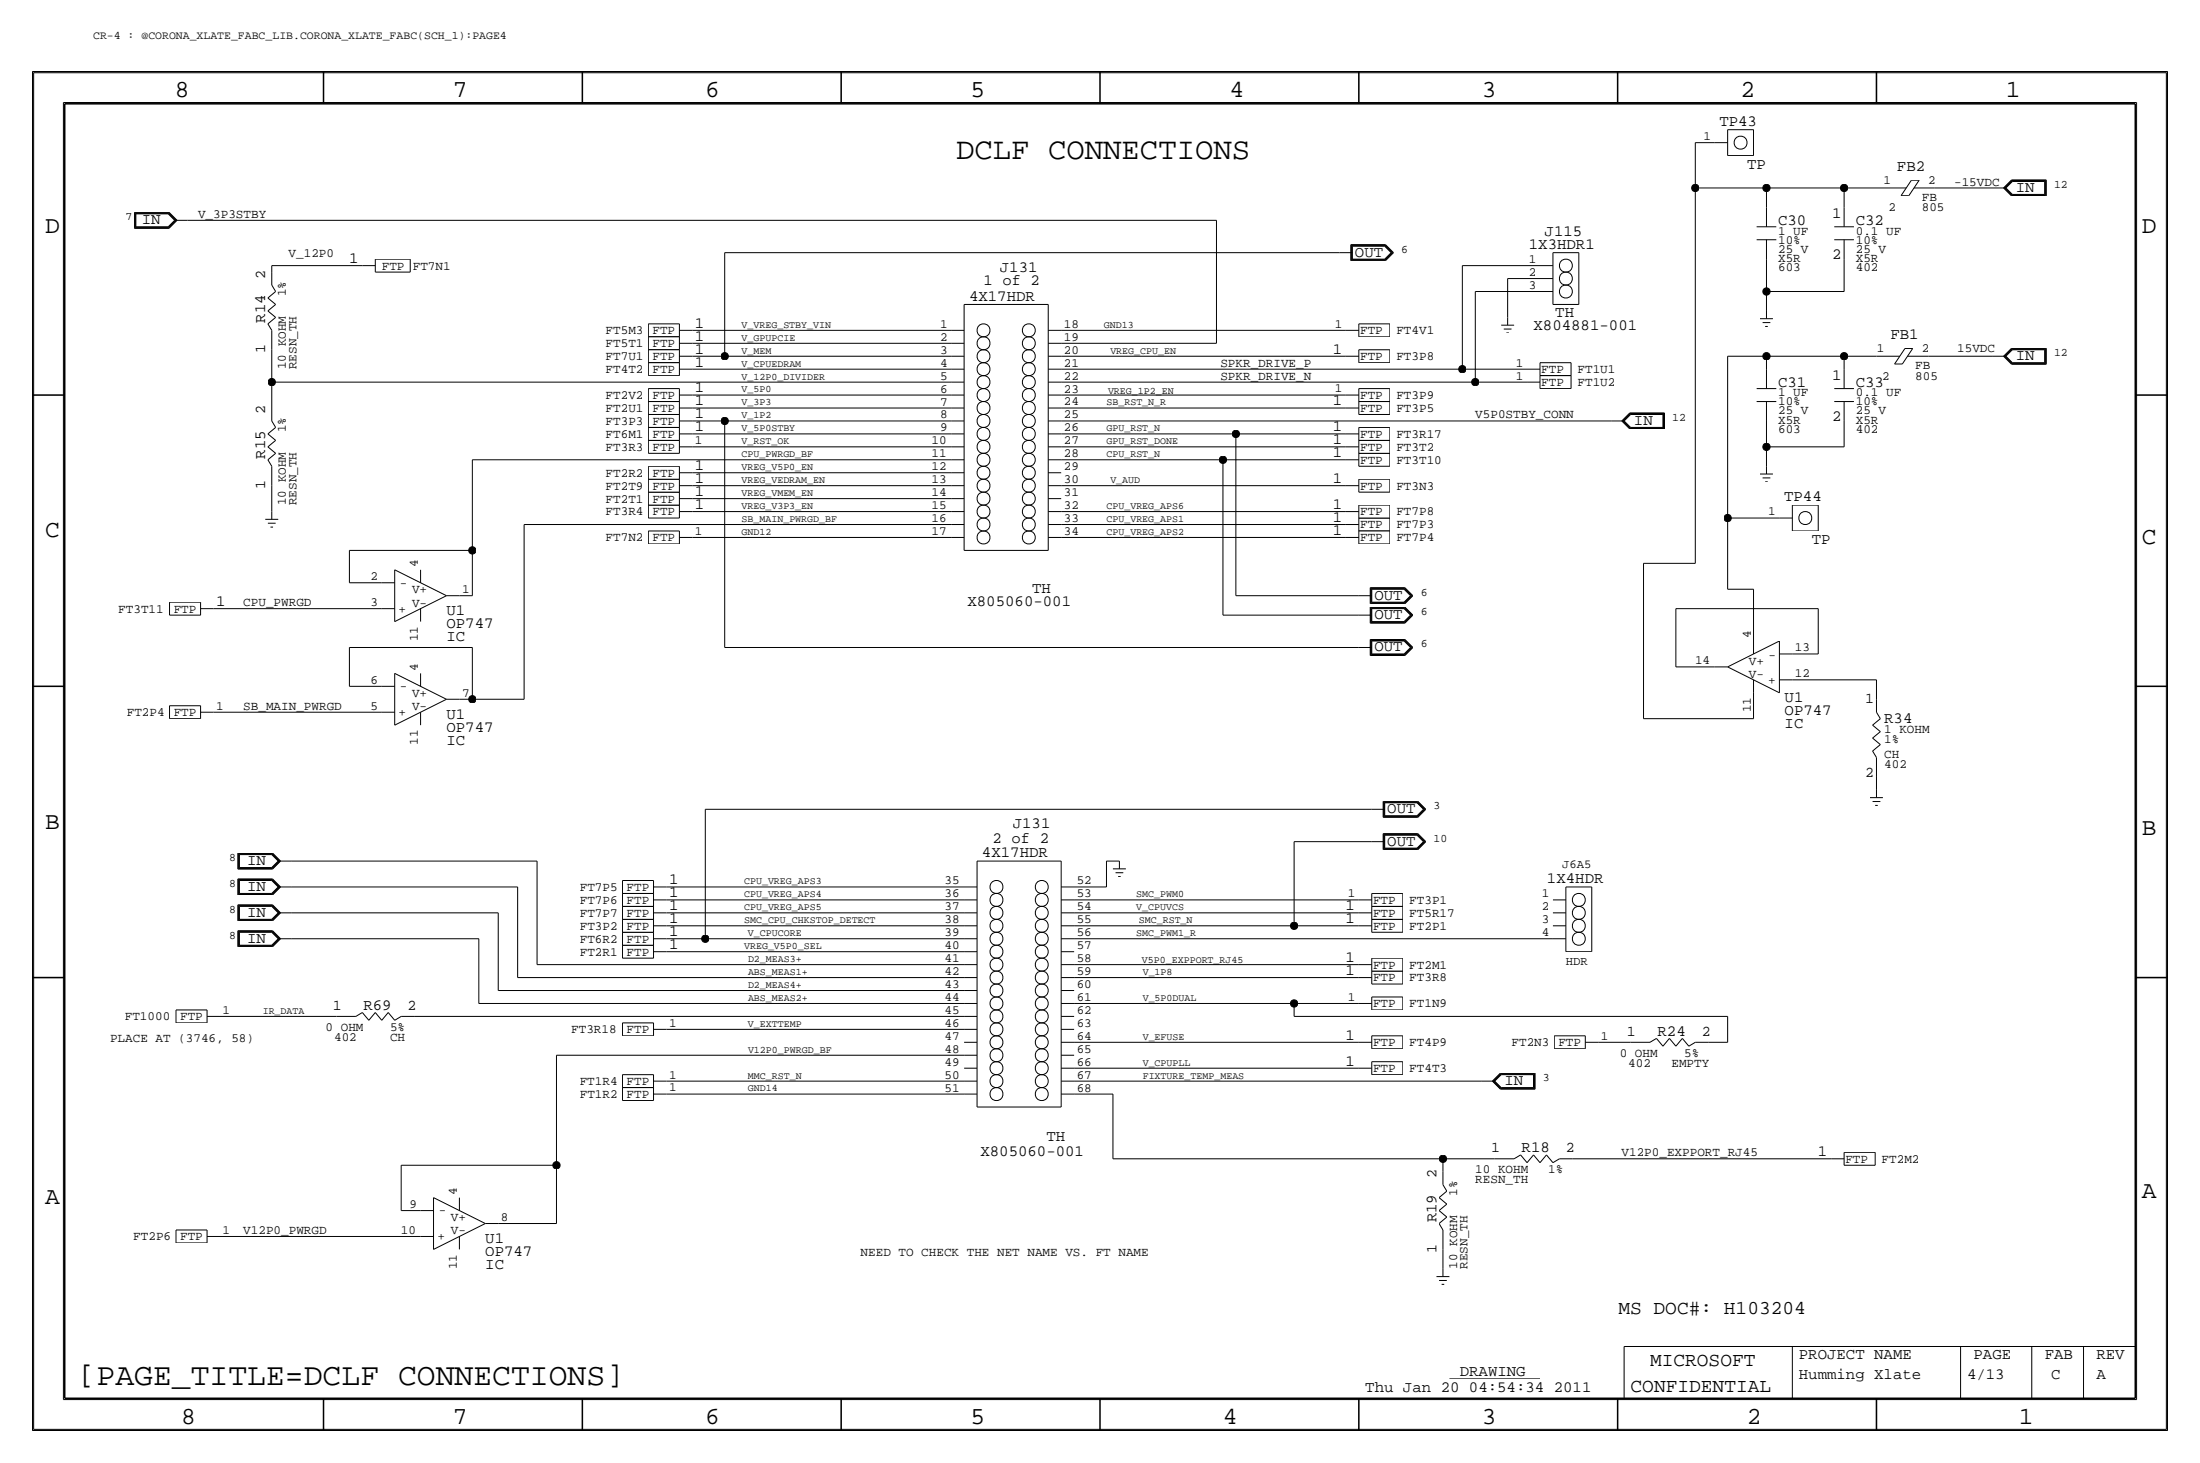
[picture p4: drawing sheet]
<svg xmlns="http://www.w3.org/2000/svg" width="432mm" height="287mm" viewBox="0 0 432 287" stroke-linecap="round" stroke-linejoin="round" font-family="sans-serif">
<g fill="none" stroke="#000" stroke-width=".2">
<path d="M6.6 14.3h418.6zM6.6 14.3v266.2zM425.2 14.3v266.2zM12.4 20.1v254.5zM12.4 20.1h407zM332.7 28h3.9zM332.7 28v8.9zM332.7 36.9h14zM332.7 36.9v73.6zM336.5 28h2.6zM339.1 30.5h5.1zM339.1 25.5h5.1z"/>
<path d="M339.1 25.5v5zM344.2 25.5v5zM346.7 36.9h15.2zM346.7 36.9v3.8zM361.9 36.9h7.7zM361.9 36.9v3.8zM369.6 36.9h4.5zM373.1 38.4h1.5zM375.2 35.4h1.5zM375.2 35.4l-2.1 3zM375.7 36.9h4zM376.7 35.4l-2.1 3z"/>
<path d="M379.7 36.9h11.5zM391.2 36.9h2.5zM393.2 36.9l1.6-1.6zM393.2 36.9l1.6 1.6zM393.4 36.9l1.5-1.5zM393.4 36.9l1.5 1.5zM393.5 36.9l1.4 1.4zM393.5 36.9l1.4-1.4zM393.7 36.9l1.3 1.3zM394.8 38.5h6.8zM394.8 35.3h6.8zM394.9 38.4h6.6z"/>
<path d="M394.9 35.4h6.6zM394.9 35.5h6.5zM394.9 38.3h6.5zM395 38.2h6.3zM395 35.6l-1.3 1.3zM395 35.6h6.3zM401.3 35.6v2.6zM401.4 35.5v2.8zM401.5 35.4v3zM401.6 35.3v3.2zM419.4 20.1v254.5zM26.4 41.7h6.8z"/>
<path d="M26.4 41.7v3.1zM26.4 44.8h6.8zM26.5 41.8v2.9zM26.5 44.7h6.6zM26.5 41.8h6.6zM26.6 41.9v2.7zM26.6 44.6h6.5zM26.6 41.9h6.5zM26.7 42v2.5zM26.7 44.5h6.3zM26.7 42h6.3zM33 44.5l1.3-1.3z"/>
<path d="M33 42l1.3 1.2zM33.1 44.6l1.3-1.4zM33.1 41.9l1.3 1.3zM33.1 41.8l1.5 1.4zM33.1 44.7l1.5-1.5zM33.2 44.8l1.5-1.6zM33.2 41.7l1.5 1.5zM34.3 43.2h2.5zM36.8 43.2h202zM52.6 58.5l1.5-1.3zM52.6 58.5l1.5 1.2zM53.3 55.9l.8 1.3z"/>
<path d="M53.3 53.4v2.5zM53.3 52.1v1.3zM53.3 52.1h17.8zM71.1 52.1h2.6zM73.7 53.4h6.8zM73.7 50.9v2.5zM73.7 50.9h6.8zM80.5 50.9v2.5zM142.2 49.6h120.7zM142.2 49.6v20.3zM189.2 59.7h16.5zM189.2 59.7v48.3z"/>
<path d="M205.7 59.7v48.3zM238.8 43.2v24.2zM262.9 49.6h2.5zM265.1 51.2h6.8zM265.1 48v3.2zM265.1 48h6.8zM265.2 48.1v3zM265.2 51.1h6.7zM265.2 48.1h6.7zM265.3 48.2v2.8zM265.3 51h6.5zM265.3 48.2h6.5z"/>
<path d="M265.4 48.3v2.6zM265.4 50.9h6.4zM265.4 48.3h6.4zM271.8 48.3l1.3 1.3zM271.8 51l1.4-1.4zM271.8 48.2l1.4 1.4zM271.9 48.1l1.5 1.5zM271.9 51.1l1.5-1.5zM271.9 51.2l1.6-1.6zM271.9 48l1.6 1.6zM273.1 49.6l-1.3 1.3zM287 52.1h15.3z"/>
<path d="M287 52.1v20.3zM289.6 57.2v17.8zM289.6 57.2h12.7zM295.9 54.7h6.4zM295.9 54.7v7.6zM302.3 57.2h2.5zM302.3 54.7h2.5zM302.3 52.1h2.5zM304.8 49.6v10.1zM304.8 59.7h5.1zM304.8 49.6h5.1zM309.9 49.6v10.1z"/>
<path d="M344.8 44.5h3.8zM344.8 47h3.8zM346.7 57.2v3.8zM346.7 50.9v6.3zM346.7 57.2h15.2zM346.7 47v3.9zM346.7 40.7v3.8zM360 44.5h3.9zM360 47h3.9zM361.9 50.9v6.3zM362 47v3.9zM362 40.7v3.8z"/>
<path d="M52.6 61l1.5-1.3zM52.6 61l1.5 1.3zM52.6 63.6l1.5-1.3zM52.6 63.6l.7 1.2zM53.3 64.8v3.8zM53.3 68.6v6.4zM53.3 75v5.1zM53.3 75h133.4zM127.3 78.8v2.5zM127.3 78.8h6.1zM127.3 76.3v2.5zM127.3 76.3h6.1z"/>
<path d="M127.3 73.7h6.1zM127.3 71.2v2.5zM127.3 71.2h6.1zM127.3 68.6v2.6zM127.3 68.6h6.1zM127.3 66.1v2.5zM127.3 66.1h6.1zM127.3 63.6v2.5zM127.3 63.6h6.1zM133.4 77.5h2.5zM133.4 72.4h2.5zM133.4 69.9h2.5z"/>
<path d="M133.4 67.4h2.5zM133.4 64.8h2.5zM133.4 78.8v2.5zM133.4 76.3v2.5zM133.4 71.2v2.5zM133.4 68.6v2.6zM133.4 66.1v2.5zM133.4 63.6v2.5zM135.9 77.5h50.8zM135.9 64.8h50.8zM135.9 69.9h6.3zM135.9 72.4h50.8z"/>
<path d="M135.9 67.4h50.8zM142.2 69.9h44.5zM186.7 64.8h2.5zM186.7 77.5h2.5zM186.7 75h2.5zM186.7 72.4h2.5zM186.7 69.9h2.5zM186.7 67.4h2.5zM205.7 77.5h2.6zM205.7 75h2.6zM205.7 72.4h2.6zM205.7 69.9h2.6z"/>
<path d="M205.7 67.4h2.6zM205.7 64.8h2.6zM208.3 72.4h78.7zM208.3 75h81.3zM208.3 67.4h30.5zM208.3 64.8h55.9zM208.3 69.9h55.9zM208.3 77.5h55.9zM264.2 77.5h2.5zM264.2 64.8h2.5zM264.2 69.9h2.5zM266.7 78.8h6.1z"/>
<path d="M266.7 76.3h6.1zM266.7 66.1h6.1zM266.7 63.6h6.1zM266.7 71.2h6.1zM266.7 68.6h6.1zM266.7 78.8v2.5zM266.7 76.3v2.5zM266.7 63.6v2.5zM266.7 68.6v2.6zM272.8 78.8v2.5zM272.8 76.3v2.5zM272.8 63.6v2.5z"/>
<path d="M272.8 68.6v2.6zM287 72.4h12.7zM289.6 75h10.1zM294.6 63.8h2.6zM295.1 64.6h1.6zM295.7 65.3h.5zM295.9 62.3v1.5zM299.7 75h2.6zM299.7 72.4h2.6zM302.3 76.3h6.1zM302.3 73.7h6.1zM302.3 71.2h6.1z"/>
<path d="M302.3 73.7v2.6zM302.3 71.2v2.5zM308.4 73.7v2.6zM308.4 71.2v2.5zM339.1 69.9v31.8zM339.1 69.9h7.6zM344.8 76.3h3.8zM344.8 78.8h3.8zM345.4 62.5h2.6zM345.9 63.3h1.6zM346.5 64.1h.5zM346.7 69.9h15.2z"/>
<path d="M346.7 69.9v2.5zM346.7 78.8v3.8zM346.7 72.4v3.9zM346.7 61v1.5zM360 76.3h3.9zM360 78.8h3.9zM361.9 69.9h6.4zM361.9 69.9v2.5zM362 78.8v3.8zM362 72.4v3.9zM368.3 69.9h4.6zM371.9 71.4h1.5z"/>
<path d="M373.9 68.4h1.5zM373.9 68.4l-2 3zM374.4 69.9h4.1zM375.4 68.4l-2 3zM378.5 69.9h12.7zM391.2 69.9h2.5zM393.2 69.9l1.6-1.6zM393.2 69.9l1.6 1.6zM393.4 69.9l1.5-1.5zM393.4 69.9l1.5 1.5zM393.5 69.9l1.4 1.4zM393.5 69.9l1.4-1.4z"/>
<path d="M393.7 69.9l1.3-1.3zM393.7 69.9l1.3 1.3zM394.8 71.5h6.8zM394.8 68.3h6.8zM394.9 71.4h6.6zM394.9 68.4h6.6zM394.9 68.5h6.5zM394.9 71.3h6.5zM395 71.2h6.3zM395 68.6h6.3zM401.3 68.6v2.6zM401.4 68.5v2.8z"/>
<path d="M401.5 68.4v3zM401.6 68.3v3.2zM52.6 85.1l1.5-1.2zM52.6 85.1l1.5 1.3zM52.6 87.7l1.5-1.3zM52.6 87.7l1.5 1.3zM52.6 90.2l1.5-1.2zM52.6 90.2l.7 1.3zM53.3 82.6l.8 1.3zM53.3 80.1v2.5zM53.3 91.5v3.8zM53.3 95.3v5.1z"/>
<path d="M92.7 90.2h94zM92.7 90.2v17.8zM127.3 89h6.1zM127.3 86.4v2.6zM127.3 86.4h6.1zM127.3 99.1v2.6zM127.3 99.1h6.1zM127.3 96.6v2.5zM127.3 96.6h6.1zM127.3 94v2.6zM127.3 94h6.1zM127.3 91.5v2.5z"/>
<path d="M127.3 91.5h6.1zM127.3 83.9v2.5zM127.3 83.9h6.1zM127.3 81.3v2.6zM127.3 81.3h6.1zM133.4 87.7h2.5zM133.4 97.8h2.5zM133.4 95.3h2.5zM133.4 92.8h2.5zM133.4 85.1h2.5zM133.4 82.6h2.5zM133.4 80.1h2.5z"/>
<path d="M133.4 86.4v2.6zM133.4 99.1v2.6zM133.4 96.6v2.5zM133.4 94v2.6zM133.4 91.5v2.5zM133.4 83.9v2.5zM133.4 81.3v2.6zM135.9 97.8h50.8zM135.9 92.8h50.8zM135.9 87.7h50.8zM135.9 82.6h6.3zM135.9 95.3h50.8z"/>
<path d="M135.9 80.1h50.8zM135.9 85.1h50.8zM142.2 82.6h44.5zM142.2 82.6v44.5zM186.7 80.1h2.5zM186.7 82.6h2.5zM186.7 97.8h2.5zM186.7 95.3h2.5zM186.7 92.8h2.5zM186.7 90.2h2.5zM186.7 87.7h2.5zM186.7 85.1h2.5z"/>
<path d="M205.7 92.8h2.6zM205.7 97.8h2.6zM205.7 95.3h2.6zM205.7 87.7h2.6zM205.7 90.2h2.6zM205.7 85.1h2.6zM205.7 82.6h2.6zM205.7 80.1h2.6zM208.3 85.1h34.3zM208.3 95.3h55.9zM208.3 80.1h55.9zM208.3 82.6h107.9z"/>
<path d="M208.3 87.7h55.9zM208.3 90.2h31.7zM240 90.2h24.2zM240 90.2v30.5zM242.6 85.1v31.8zM242.6 85.1h21.6zM264.2 80.1h2.5zM264.2 95.3h2.5zM264.2 87.7h2.5zM264.2 90.2h2.5zM264.2 85.1h2.5zM266.7 81.3h6.1z"/>
<path d="M266.7 99.1h6.1zM266.7 96.6h6.1zM266.7 94h6.1zM266.7 89h6.1zM266.7 86.4h6.1zM266.7 91.5h6.1zM266.7 83.9h6.1zM266.7 99.1v2.6zM266.7 94v2.6zM266.7 86.4v2.6zM266.7 89v2.5zM266.7 83.9v2.5z"/>
<path d="M272.8 99.1v2.6zM272.8 94v2.6zM272.8 86.4v2.6zM272.8 89v2.5zM272.8 83.9v2.5zM316.2 82.6h2.6zM318.3 82.6l1.6-1.6zM318.3 82.6l1.6 1.6zM318.5 82.6l1.4-1.5zM318.5 82.6l1.4 1.5zM318.6 82.6l1.4 1.4zM318.6 82.6l1.4-1.4z"/>
<path d="M318.8 82.6l1.2-1.3zM318.8 82.6l1.2 1.3zM319.9 84.2h6.8zM319.9 81h6.8zM319.9 84.1h6.7zM319.9 81.1h6.7zM320 81.2h6.5zM320 84h6.5zM320 83.9h6.4zM320 81.3h6.4zM326.4 81.3v2.6zM326.5 81.2v2.8z"/>
<path d="M326.6 81.1v3zM326.7 81v3.2zM345.4 93h2.6zM345.9 93.8h1.6zM346.5 94.5h.5zM346.7 87.7v3.8zM346.7 87.7h15.2zM346.7 82.6v5.1zM346.7 91.5v1.5zM351.8 99.1h5.1zM351.8 99.1v5.1zM356.9 99.1v5.1z"/>
<path d="M361.9 82.6v5.1zM33.3 118.2v2.5zM33.3 118.2h6.1zM39.4 119.4h2.5zM39.4 118.2v2.5zM41.9 119.4h33zM52.1 101.9h2.5zM52.6 102.7h1.5zM53.1 103.4h.5zM53.3 100.4v1.5zM68.6 108h24.1zM68.6 108v6.4z"/>
<path d="M68.6 114.4h6.3zM74.9 114.4h2.6zM74.9 119.4h2.6zM77.5 111.8v10.2zM77.5 111.8l10.1 5.1zM82.5 111.8v2.6zM82.5 119.4v2.6zM87.6 116.9h2.6zM90.2 116.9h2.5zM92.7 108v8.9zM102.9 102.9v34.3zM102.9 102.9h83.8z"/>
<path d="M127.3 106.7h6.1zM127.3 104.2v2.5zM127.3 104.2h6.1zM127.3 101.7h6.1zM133.4 105.5h2.5zM133.4 100.4h2.5zM133.4 104.2v2.5zM135.9 105.5h50.8zM135.9 100.4h50.8zM186.7 105.5h2.5zM186.7 100.4h2.5zM186.7 102.9h2.5z"/>
<path d="M189.2 108h16.5zM205.7 105.5h2.6zM205.7 102.9h2.6zM205.7 100.4h2.6zM208.3 105.5h55.9zM208.3 102.9h55.9zM208.3 100.4h55.9zM242.6 116.9h24.1zM264.2 105.5h2.5zM264.2 102.9h2.5zM264.2 100.4h2.5zM266.7 106.7h6.1z"/>
<path d="M266.7 104.2h6.1zM266.7 101.7h6.1zM266.7 104.2v2.5zM266.7 101.7v2.5zM266.7 116.9h2.5zM268.9 118.5h6.8zM268.9 115.3v3.2zM268.9 119.1v3.2zM268.9 115.3h6.8zM268.9 119.1h6.8zM269 115.4v3zM269 118.4h6.7z"/>
<path d="M269 119.2v3zM269 115.4h6.7zM269 119.2h6.7zM269.1 115.5v2.8zM269.1 118.3h6.5zM269.1 119.3v2.8zM269.1 115.5h6.5zM269.1 119.3h6.5zM269.2 115.6v2.6zM269.2 118.2h6.4zM269.2 119.4v2.6zM269.2 115.6h6.4z"/>
<path d="M269.2 119.4h6.4zM272.8 104.2v2.5zM272.8 101.7v2.5zM275.6 115.6l1.3 1.3zM275.6 119.4l1.3 1.3zM275.6 118.3l1.4-1.4zM275.6 115.5l1.4 1.4zM275.6 119.3l1.4 1.4zM275.7 115.4l1.5 1.5zM275.7 119.2l1.5 1.5zM275.7 118.4l1.5-1.5zM275.7 118.5l1.6-1.6z"/>
<path d="M275.7 115.3l1.6 1.6zM275.7 119.1l1.6 1.6zM276.9 116.9l-1.3 1.3zM322.6 110.5h10.1zM322.6 110.5v30.5zM328.9 119.4h28zM328.9 119.4v11.5zM339.1 115.6h5.1zM339.1 101.7h10.1zM339.1 101.7v13.9zM344.2 115.6v10.2zM349.2 101.7h2.6z"/>
<path d="M351.8 104.2h5.1zM356.9 119.4v8.9zM33.3 138.5v2.5zM33.3 138.5h6.1zM33.3 120.7h6.1zM39.4 139.8h2.5zM39.4 138.5v2.5zM41.9 139.8h33zM68.6 134.7h6.3zM68.6 127.1v7.6zM68.6 127.1h24.1zM74.9 134.7h2.6z"/>
<path d="M74.9 139.8h2.6zM77.5 132.1v10.2zM77.5 122l10.1-5.1zM77.5 132.1l10.1 5.1zM82.5 132.1v2.6zM82.5 139.8v2.5zM87.6 137.2h2.6zM90.2 137.2h2.5zM92.7 127.1v10.1zM92.7 137.2h10.2zM142.2 127.1h124.5zM240 120.7h26.7z"/>
<path d="M266.7 120.7h2.5zM266.7 127.1h2.5zM268.9 122.3h6.8zM268.9 128.6h6.8zM268.9 125.5v3.1zM268.9 125.5h6.8zM269 122.2h6.7zM269 125.6v2.9zM269 128.5h6.7zM269 125.6h6.7zM269.1 122.1h6.5zM269.1 125.7v2.7z"/>
<path d="M269.1 128.4h6.5zM269.1 125.7h6.5zM269.2 122h6.4zM269.2 125.8v2.5zM269.2 128.3h6.4zM269.2 125.8h6.4zM275.6 125.8l1.3 1.3zM275.6 122.1l1.4-1.4zM275.6 128.4l1.4-1.3zM275.6 125.7l1.4 1.4zM275.7 125.6l1.5 1.5zM275.7 122.2l1.5-1.5z"/>
<path d="M275.7 128.5l1.5-1.4zM275.7 122.3l1.6-1.6zM275.7 128.6l1.6-1.5zM275.7 125.5l1.6 1.6zM276.9 120.7l-1.3 1.3zM276.9 127.1l-1.3 1.2zM328.9 130.9h7.6zM336.5 130.9h2.6zM339.1 130.9l10.1 5zM339.1 130.9l10.1-5.1zM344.2 135.9v5.1zM344.2 133.4v2.5z"/>
<path d="M344.2 125.8v2.5zM349.2 125.8v10.1zM349.3 133.4h2.5zM349.3 128.3h2.5zM351.8 128.3h5.1zM351.8 133.4h16.5zM368.3 139.8l.8 1.2zM368.3 137.2v2.6zM368.3 133.4v3.8zM33.3 141h6.1zM77.5 142.3l10.1-5.1zM138.4 158.8v25.4z"/>
<path d="M138.4 158.8h130.8zM269.2 158.8h2.6zM271.5 157.2v3.2zM271.5 157.2h6.8zM271.6 157.3v3zM271.6 157.3h6.6zM271.7 157.4v2.8zM271.7 157.4h6.5zM271.8 157.5v2.6zM271.8 157.5h6.3zM278.1 157.5l1.3 1.3zM278.2 157.4l1.4 1.4z"/>
<path d="M278.2 157.3l1.5 1.5zM278.3 157.2l1.6 1.6zM322.6 141h21.6zM367 156.5h2.6zM367.5 147.4l.8 1.2zM367.5 147.4l1.6-1.3zM367.5 144.8l1.6 1.3zM367.5 144.8l1.6-1.2zM367.5 142.3l1.6 1.3zM367.5 142.3l1.6-1.3zM367.5 157.3h1.6zM368 158h.6z"/>
<path d="M368.3 148.6v3.9zM368.3 152.5v2.5zM368.3 155v1.5zM46.7 177.5v3.2zM46.7 177.5h6.8zM46.7 172.5v3.1zM46.7 175.6h6.8zM46.7 172.5h6.8zM46.7 167.4v3.1zM46.7 170.5h6.8zM46.7 167.4h6.8zM46.8 177.6v3z"/>
<path d="M46.8 172.6v2.9zM46.8 175.5h6.6zM46.8 167.5v2.9zM46.8 170.4h6.6zM46.8 177.6h6.6zM46.8 172.6h6.6zM46.8 167.5h6.6zM46.9 177.7v2.8zM46.9 172.7v2.7zM46.9 175.4h6.5zM46.9 167.6v2.7zM46.9 170.3h6.5z"/>
<path d="M46.9 177.7h6.5zM46.9 172.7h6.5zM46.9 167.6h6.5zM47 177.9v2.5zM47 172.8v2.5zM47 175.3h6.3zM47 167.7v2.5zM47 170.2h6.3zM47 177.9h6.3zM47 172.8h6.3zM47 167.7h6.3zM53.3 175.3l1.3-1.3z"/>
<path d="M53.3 170.2l1.3-1.2zM53.3 177.9l1.3 1.2zM53.3 172.8l1.3 1.2zM53.3 167.7l1.3 1.3zM53.4 175.4l1.4-1.4zM53.4 170.3l1.4-1.3zM53.4 177.7l1.4 1.4zM53.4 172.7l1.4 1.3zM53.4 167.6l1.4 1.4zM53.4 177.6l1.5 1.5zM53.4 172.6l1.5 1.4zM53.4 167.5l1.5 1.5z"/>
<path d="M53.4 175.5l1.5-1.5zM53.4 170.4l1.5-1.4zM53.5 175.6l1.6-1.6zM53.5 170.5l1.6-1.5zM53.5 177.5l1.6 1.6zM53.5 172.5l1.6 1.5zM53.5 167.4l1.6 1.6zM54.6 179.1h2.5zM54.6 174h2.5zM54.6 169h2.5zM55.1 179.1l-1.6 1.6zM57.1 169h48.3z"/>
<path d="M57.1 179.1h40.7zM57.1 174h44.5zM97.8 179.1v15.3zM101.6 174v17.8zM105.4 169v20.3zM122.2 175.3h6.1zM122.2 172.8v2.5zM122.2 172.8h6.1zM122.2 177.9h6.1zM122.2 175.3v2.6zM122.2 177.9v2.5zM128.3 174h2.5z"/>
<path d="M128.3 176.6h2.5zM128.3 179.1h2.5zM128.3 172.8v2.5zM128.3 175.3v2.6zM128.3 177.9v2.5zM130.8 179.1h58.4zM130.8 176.6h58.4zM130.8 174h58.4zM189.2 179.1h2.6zM189.2 176.6h2.6zM189.2 174h2.6zM191.8 169h16.5z"/>
<path d="M191.8 169v48.2zM208.3 169v48.2zM208.3 179.1h2.5zM208.3 176.6h2.5zM208.3 174h2.5zM210.8 174h6.4zM210.8 179.1h55.9zM210.8 176.6h55.9zM217.2 169h2.5zM217.2 169v5zM218.4 170.5h2.6zM218.9 171.2h1.6z"/>
<path d="M219.5 172h.5zM219.7 169v1.5zM254 165.2v16.5zM254 165.2h15.2zM266.7 176.6h2.5zM266.7 179.1h2.5zM269.2 177.9h6.1zM269.2 175.3h6.1zM269.2 175.3v2.6zM269.2 177.9v2.5zM269.2 165.2h2.6zM271.5 166.7h6.8z"/>
<path d="M271.5 163.6v3.1zM271.5 160.4h6.8zM271.5 163.6h6.8zM271.6 163.7v2.9zM271.6 166.6h6.6zM271.6 160.3h6.6zM271.6 163.7h6.6zM271.7 163.8v2.7zM271.7 166.5h6.5zM271.7 160.2h6.5zM271.7 163.8h6.5zM271.8 163.9v2.5z"/>
<path d="M271.8 166.4h6.3zM271.8 160.1h6.3zM271.8 163.9h6.3zM275.3 175.3v2.6zM275.3 177.9v2.5zM278.1 163.9l1.3 1.3zM278.1 166.4l1.3-1.2zM278.1 160.1l1.3-1.3zM278.2 166.5l1.4-1.3zM278.2 160.2l1.4-1.4zM278.2 163.8l1.4 1.4zM278.2 163.7l1.5 1.5z"/>
<path d="M278.2 166.6l1.5-1.4zM278.2 160.3l1.5-1.5zM278.3 166.7l1.6-1.5zM278.3 160.4l1.6-1.6zM278.3 163.6l1.6 1.6zM304.8 176.6h2.5zM304.8 179.1h2.5zM307.3 174h5.1zM307.3 174v12.7zM312.4 174v12.7zM34.5 198.2v2.5zM34.5 198.2h6.1z"/>
<path d="M40.6 199.4h2.6zM40.6 198.2v2.5zM43.2 199.4h22.8zM46.7 180.7h6.8zM46.7 182.6v3.2zM46.7 185.8h6.8zM46.7 182.6h6.8zM46.8 180.6h6.6zM46.8 182.7v3zM46.8 185.7h6.6zM46.8 182.7h6.6zM46.9 180.5h6.5z"/>
<path d="M46.9 182.8v2.8zM46.9 185.6h6.5zM46.9 182.8h6.5zM47 180.4h6.3zM47 182.9v2.6zM47 185.5h6.3zM47 182.9h6.3zM53.3 180.4l1.3-1.3zM53.3 185.5l1.3-1.3zM53.3 182.9l1.3 1.3zM53.4 180.5l1.4-1.4zM53.4 185.6l1.4-1.4z"/>
<path d="M53.4 182.8l1.4 1.4zM53.4 182.7l1.5 1.5zM53.4 180.6l1.5-1.5zM53.4 185.7l1.5-1.5zM53.5 182.6l1.6 1.6zM54.6 184.2h2.5zM55.1 184.2l-1.6 1.6zM57.1 184.2h36.9zM66 199.4h3.8zM69.8 199.4l1.3-.7zM71.1 198.7l1.3 1.5zM73.7 198.7l-1.3 1.5z"/>
<path d="M73.7 198.7l1.2 1.5zM76.2 198.7l-1.3 1.5zM76.2 198.7l1.3 1.5zM78.7 199.4h2.6zM81.3 199.4h107.9zM94 184.2v12.7zM94 196.9h95.2zM97.8 194.4h91.4zM101.6 191.8h87.6zM105.4 189.3h83.8zM122.2 188h6.1zM122.2 185.5v2.5z"/>
<path d="M122.2 185.5h6.1zM122.2 182.9h6.1zM122.2 180.4v2.5zM122.2 180.4h6.1zM122.2 182.9v2.6zM128.3 186.7h2.5zM128.3 181.7h2.5zM128.3 184.2h2.5zM128.3 185.5v2.5zM128.3 180.4v2.5zM128.3 182.9v2.6zM130.8 186.7h58.4z"/>
<path d="M130.8 184.2h7.6zM130.8 181.7h58.4zM138.4 184.2h50.8zM189.2 199.4h2.6zM189.2 194.4h2.6zM189.2 186.7h2.6zM189.2 181.7h2.6zM189.2 196.9h2.6zM189.2 191.8h2.6zM189.2 189.3h2.6zM189.2 184.2h2.6zM208.3 199.4h2.5z"/>
<path d="M208.3 196.9h2.5zM208.3 194.4h2.5zM208.3 189.3h2.5zM208.3 191.8h2.5zM208.3 186.7h2.5zM208.3 184.2h2.5zM208.3 181.7h2.5zM210.8 181.7h43.2zM210.8 196.9h43.2zM210.8 189.3h55.9zM210.8 191.8h55.9zM210.8 184.2h94z"/>
<path d="M254 181.7h12.7zM254 199.4h85.1zM254 196.9v2.5zM254 196.9h12.7zM266.7 196.9h2.5zM266.7 191.8h2.5zM266.7 189.3h2.5zM266.7 181.7h2.5zM269.2 198.2h6.1zM269.2 195.6h6.1zM269.2 193.1h6.1zM269.2 190.6h6.1z"/>
<path d="M269.2 188h6.1zM269.2 182.9h6.1zM269.2 180.4h6.1zM269.2 195.6v2.6zM269.2 190.6v2.5zM269.2 188v2.6zM269.2 180.4v2.5zM275.3 195.6v2.6zM275.3 190.6v2.5zM275.3 188v2.6zM275.3 180.4v2.5zM304.8 181.7h2.5z"/>
<path d="M304.8 184.2h2.5zM307.3 186.7h5.1zM339.1 199.4v5.1zM34.5 200.7h6.1zM77.5 200.2l1.2-.8zM109.2 207.1h80zM109.2 207.1v21.6zM122.2 203.3h6.1zM122.2 200.7v2.6zM122.2 200.7h6.1zM122.2 213.4h6.1zM122.2 210.9v2.5z"/>
<path d="M122.2 210.9h6.1zM122.2 216h6.1zM122.2 213.4v2.6zM128.3 202h2.5zM128.3 212.1h2.5zM128.3 214.7h2.5zM128.3 200.7v2.6zM128.3 210.9v2.5zM128.3 213.4v2.6zM130.8 212.1h58.4zM130.8 202h58.4zM130.8 214.7h58.4z"/>
<path d="M189.2 214.7h2.6zM189.2 204.5h2.6zM189.2 212.1h2.6zM189.2 209.6h2.6zM189.2 207.1h2.6zM189.2 202h2.6zM191.8 217.2h16.5zM208.3 212.1h2.5zM208.3 207.1h2.5zM208.3 204.5h2.5zM208.3 202h2.5zM208.3 214.7h2.5z"/>
<path d="M208.3 209.6h2.5zM210.8 212.1h80zM210.8 204.5h55.9zM210.8 209.6h55.9zM210.8 214.7h7.6zM218.4 214.7v12.7zM266.7 204.5h2.5zM266.7 209.6h2.5zM269.2 205.8h6.1zM269.2 203.3h6.1zM269.2 210.9h6.1zM269.2 208.3h6.1z"/>
<path d="M269.2 203.3v2.5zM269.2 208.3v2.6zM275.3 203.3v2.5zM275.3 208.3v2.6zM290.8 212.1h2.6zM292.9 212.1l1.6-1.5zM292.9 212.1l1.6 1.6zM293.1 212.1l1.4-1.4zM293.1 212.1l1.4 1.5zM293.2 212.1l1.4 1.4zM293.2 212.1l1.4-1.3zM293.4 212.1l1.2 1.3z"/>
<path d="M294.5 213.7h6.8zM294.5 210.6h6.8zM294.5 213.6h6.7zM294.5 210.7h6.7zM294.6 210.8h6.5zM294.6 213.5h6.5zM294.6 213.4h6.4zM294.6 210.9l-1.2 1.2zM294.6 210.9h6.4zM301 210.9v2.5zM301.1 210.8v2.7zM301.2 210.7v2.9z"/>
<path d="M301.3 210.6v3.1zM305.1 205.8h6zM305.1 203.3v2.5zM305.1 203.3h6zM311.1 204.5h2.6zM311.1 203.3v2.5zM313.7 204.5h6.3zM320 204.5h3.9zM323.9 204.5l1.2-.7zM325.1 203.8l1.3 1.5zM327.7 203.8l-1.3 1.5zM327.7 203.8l1.2 1.5z"/>
<path d="M330.2 203.8l-1.3 1.5zM330.2 203.8l1.3 1.5zM331.5 205.3l1.2-.8zM332.7 204.5h2.6zM335.3 204.5h3.8zM78.7 228.7v8.8zM78.7 228.7h30.5zM78.7 237.5h3.8zM82.5 237.5h2.6zM85.1 235v10.2zM85.1 235l10.1 5.1zM90.2 235v2.5z"/>
<path d="M109.2 228.7v11.4zM218.4 227.4h64.8zM282.4 235l1.6-1.3zM282.4 235l1.6 1.3zM282.4 237.5l1.6-1.2zM282.4 237.5l1.6 1.3zM283.2 227.4h10.2zM283.2 227.4v2.5zM283.2 232.5l.8 1.2zM283.2 229.9v2.6zM293.4 227.4h3.8zM297.2 227.4l1.2-.8z"/>
<path d="M298.4 226.6l1.3 1.5zM301 226.6l-1.3 1.5zM301 226.6l1.3 1.5zM303.5 226.6l-1.2 1.5zM303.5 226.6l1.3 1.5zM304.8 228.1l1.3-.7zM306.1 227.4h2.5zM308.6 227.4h50.8zM359.4 227.4h2.5zM361.9 228.7h6.1zM361.9 226.1h6.1zM361.9 226.1v2.6z"/>
<path d="M368 226.1v2.6zM34.5 243.9h6.1zM34.5 241.4v2.5zM34.5 241.4h6.1zM40.6 242.6h2.6zM40.6 241.4v2.5zM43.2 242.6h39.3zM82.5 242.6h2.6zM85.1 245.2l10.1-5.1zM90.2 242.6v2.6zM95.3 240.1h2.5zM97.8 240.1h11.4z"/>
<path d="M281.9 250.5h2.6zM282.4 251.3h1.6zM282.4 240.1l1.6-1.3zM282.4 240.1l.8 1.3zM283 252h.5zM283.2 245.2v3.8zM283.2 249v1.5zM283.2 241.4v3.8zM12.4 274.6h407zM284.5 270.6h17.8zM318.8 264.2v10.2zM318.8 264.2h100.3z"/>
<path d="M351.8 264.2v10.2zM384.8 264.2v10.2zM398.8 264.2v10.2zM408.9 264.2v10.2zM6.6 280.5h418.6z"/>
<circle cx="341.6" cy="28" r="1.28"/>
<circle cx="307.3" cy="52.1" r="1.28"/>
<circle cx="307.3" cy="54.7" r="1.28"/>
<circle cx="307.3" cy="57.2" r="1.28"/>
<circle cx="193" cy="64.8" r="1.28"/>
<circle cx="193" cy="77.5" r="1.28"/>
<circle cx="193" cy="67.4" r="1.28"/>
<circle cx="193" cy="69.9" r="1.28"/>
<circle cx="193" cy="72.5" r="1.28"/>
<circle cx="193" cy="75" r="1.28"/>
<circle cx="201.9" cy="69.9" r="1.28"/>
<circle cx="201.9" cy="77.5" r="1.28"/>
<circle cx="201.9" cy="75" r="1.28"/>
<circle cx="201.9" cy="72.5" r="1.28"/>
<circle cx="201.9" cy="67.4" r="1.28"/>
<circle cx="201.9" cy="64.8" r="1.28"/>
<circle cx="193" cy="92.8" r="1.28"/>
<circle cx="193" cy="95.3" r="1.28"/>
<circle cx="193" cy="82.6" r="1.28"/>
<circle cx="193" cy="80.1" r="1.28"/>
<circle cx="193" cy="85.2" r="1.28"/>
<circle cx="193" cy="87.7" r="1.28"/>
<circle cx="193" cy="97.9" r="1.28"/>
<circle cx="193" cy="90.2" r="1.28"/>
<circle cx="201.9" cy="97.9" r="1.28"/>
<circle cx="201.9" cy="92.8" r="1.28"/>
<circle cx="201.9" cy="85.2" r="1.28"/>
<circle cx="201.9" cy="82.6" r="1.28"/>
<circle cx="201.9" cy="80.1" r="1.28"/>
<circle cx="201.9" cy="90.2" r="1.28"/>
<circle cx="201.9" cy="95.3" r="1.28"/>
<circle cx="201.9" cy="87.7" r="1.28"/>
<circle cx="193" cy="102.9" r="1.28"/>
<circle cx="193" cy="100.4" r="1.28"/>
<circle cx="193" cy="105.5" r="1.28"/>
<circle cx="201.9" cy="100.4" r="1.28"/>
<circle cx="201.9" cy="105.5" r="1.28"/>
<circle cx="201.9" cy="102.9" r="1.28"/>
<circle cx="354.3" cy="101.7" r="1.28"/>
<circle cx="195.6" cy="174.1" r="1.28"/>
<circle cx="195.6" cy="179.1" r="1.28"/>
<circle cx="195.6" cy="176.6" r="1.28"/>
<circle cx="204.5" cy="179.1" r="1.28"/>
<circle cx="204.5" cy="174.1" r="1.28"/>
<circle cx="204.5" cy="176.6" r="1.28"/>
<circle cx="309.9" cy="179.1" r="1.28"/>
<circle cx="309.9" cy="176.6" r="1.28"/>
<circle cx="195.6" cy="196.9" r="1.28"/>
<circle cx="195.6" cy="189.3" r="1.28"/>
<circle cx="195.6" cy="199.5" r="1.28"/>
<circle cx="195.6" cy="191.8" r="1.28"/>
<circle cx="195.6" cy="184.2" r="1.28"/>
<circle cx="195.6" cy="186.8" r="1.28"/>
<circle cx="195.6" cy="181.7" r="1.28"/>
<circle cx="195.6" cy="194.4" r="1.28"/>
<circle cx="204.5" cy="181.7" r="1.28"/>
<circle cx="204.5" cy="186.8" r="1.28"/>
<circle cx="204.5" cy="196.9" r="1.28"/>
<circle cx="204.5" cy="184.2" r="1.28"/>
<circle cx="204.5" cy="199.5" r="1.28"/>
<circle cx="204.5" cy="189.3" r="1.28"/>
<circle cx="204.5" cy="194.4" r="1.28"/>
<circle cx="204.5" cy="191.8" r="1.28"/>
<circle cx="309.9" cy="184.2" r="1.28"/>
<circle cx="309.9" cy="181.7" r="1.28"/>
<circle cx="195.6" cy="209.6" r="1.28"/>
<circle cx="195.6" cy="214.7" r="1.28"/>
<circle cx="195.6" cy="212.2" r="1.28"/>
<circle cx="195.6" cy="202" r="1.28"/>
<circle cx="195.6" cy="207.1" r="1.28"/>
<circle cx="195.6" cy="204.5" r="1.28"/>
<circle cx="204.5" cy="214.7" r="1.28"/>
<circle cx="204.5" cy="202" r="1.28"/>
<circle cx="204.5" cy="204.5" r="1.28"/>
<circle cx="204.5" cy="209.6" r="1.28"/>
<circle cx="204.5" cy="212.2" r="1.28"/>
<circle cx="204.5" cy="207.1" r="1.28"/>
</g>
<g fill="#000" stroke="#000" stroke-width=".2">
<circle cx="332.7" cy="36.9" r=".72"/>
<circle cx="346.7" cy="36.9" r=".72"/>
<circle cx="362" cy="36.9" r=".72"/>
<circle cx="346.7" cy="57.2" r=".72"/>
<circle cx="53.3" cy="75" r=".72"/>
<circle cx="142.2" cy="69.9" r=".72"/>
<circle cx="287" cy="72.4" r=".72"/>
<circle cx="289.6" cy="75" r=".72"/>
<circle cx="346.7" cy="69.9" r=".72"/>
<circle cx="362" cy="69.9" r=".72"/>
<circle cx="142.2" cy="82.6" r=".72"/>
<circle cx="240" cy="90.2" r=".72"/>
<circle cx="242.6" cy="85.1" r=".72"/>
<circle cx="346.7" cy="87.7" r=".72"/>
<circle cx="92.7" cy="108" r=".72"/>
<circle cx="339.1" cy="101.7" r=".72"/>
<circle cx="92.7" cy="137.2" r=".72"/>
<circle cx="138.4" cy="184.2" r=".72"/>
<circle cx="254" cy="196.9" r=".72"/>
<circle cx="254" cy="181.7" r=".72"/>
<circle cx="109.2" cy="228.7" r=".72"/>
<circle cx="283.2" cy="227.4" r=".72"/>
</g>
<g fill="none" stroke="#000" stroke-width=".3">
<path d="M6.3 14v266.7zM6.4 14h419zM63.5 14v6.4zM114.3 14v6.4zM165.1 14v6.4zM215.9 14v6.4zM266.7 14v6.4zM317.5 14v6.4zM368.3 14v6.4zM425.4 14v266.7zM12.7 20.4h406.4zM12.7 20.4v254z"/>
<path d="M419.1 20.4v254zM6.3 77.5h6.4zM419.1 77.5h6.3zM6.3 134.7h6.4zM419.1 134.7h6.3zM6.3 191.8h6.4zM419.1 191.8h6.3zM12.7 274.4h406.4zM63.5 274.4v6.3zM114.3 274.4v6.3zM165.1 274.4v6.3zM215.9 274.4v6.3z"/>
<path d="M266.7 274.4v6.3zM317.5 274.4v6.3zM368.3 274.4v6.3zM6.4 280.7h419z"/>
</g>
<text font-size="6.2" x="15.2" y="271.8">[PAGE_TITLE=DCLF CONNECTIONS]</text>
<text font-size="6" x="187.7" y="31.3">DCLF CONNECTIONS</text>
<g font-size="4.8">
<text x="34.3" y="19.1">8</text>
<text x="88.9" y="19.1">7</text>
<text x="138.4" y="19.1">6</text>
<text x="190.5" y="19.1">5</text>
<text x="241.3" y="19.1">4</text>
<text x="290.8" y="19.1">3</text>
<text x="341.6" y="19.1">2</text>
<text x="393.7" y="19.1">1</text>
<text x="8.9" y="45.8">D</text>
<text x="420.4" y="45.8">D</text>
<text x="8.9" y="105.5">C</text>
<text x="420.4" y="106.7">C</text>
<text x="8.9" y="162.6">B</text>
<text x="420.4" y="163.9">B</text>
<text x="8.9" y="236.3">A</text>
<text x="420.4" y="235">A</text>
<text x="35.5" y="279.4">8</text>
<text x="88.9" y="279.4">7</text>
<text x="138.4" y="279.4">6</text>
<text x="190.5" y="279.4">5</text>
<text x="240" y="279.4">4</text>
<text x="290.8" y="279.4">3</text>
<text x="342.9" y="279.4">2</text>
<text x="396.2" y="279.4">1</text>
</g>
<g font-size="3.8">
<text x="317.7" y="257.9">MS DOC#: H103204</text>
<text x="323.9" y="268">MICROSOFT</text>
<text x="320" y="273.1">CONFIDENTIAL</text>
</g>
<g font-size="3.1">
<text x="337.5" y="24.7">TP43</text>
<text x="342.9" y="33.1">TP</text>
<text x="372.3" y="33.6">FB2</text>
<text x="395.6" y="37.6">IN</text>
<text x="27.8" y="44">IN</text>
<text x="303.2" y="46.3">J115</text>
<text x="349" y="44.2">C30</text>
<text x="359.6" y="42.7">1</text>
<text x="364.2" y="44.2">C32</text>
<text x="68.5" y="51.6">1</text>
<text x="196.2" y="53.3">J131</text>
<text x="265.9" y="50.3">OUT</text>
<text x="300.1" y="48.8">1X3HDR1</text>
<text x="359.6" y="50.9">2</text>
<text x="190.2" y="59">4X17HDR</text>
<text x="193" y="55.9">1 of 2</text>
<text x="52.1" y="63.3" transform="rotate(-90 52.1 63.3)">R14</text>
<text x="136.4" y="64.3">1</text>
<text x="301" y="64.8">X804881-001</text>
<text x="305.3" y="62.3">TH</text>
<text x="136.4" y="71.9">1</text>
<text x="136.4" y="69.4">1</text>
<text x="136.4" y="66.9">1</text>
<text x="261.6" y="69.4">1</text>
<text x="371" y="66.6">FB1</text>
<text x="395.6" y="70.7">IN</text>
<text x="136.4" y="77">1</text>
<text x="349" y="76">C31</text>
<text x="359.6" y="74.5">1</text>
<text x="364.2" y="76">C33</text>
<text x="136.4" y="82.1">1</text>
<text x="136.4" y="79.6">1</text>
<text x="261.6" y="79.6">1</text>
<text x="320.7" y="83.4">IN</text>
<text x="359.6" y="82.6">2</text>
<text x="136.4" y="84.6">1</text>
<text x="261.6" y="87.2">1</text>
<text x="261.6" y="89.7">1</text>
<text x="261.6" y="84.6">1</text>
<text x="52.1" y="90" transform="rotate(-90 52.1 90)">R15</text>
<text x="136.4" y="94.8">1</text>
<text x="136.4" y="92.3">1</text>
<text x="261.6" y="94.8">1</text>
<text x="136.4" y="99.9">1</text>
<text x="136.4" y="97.3">1</text>
<text x="261.6" y="99.9">1</text>
<text x="350.2" y="98.3">TP44</text>
<text x="261.6" y="105">1</text>
<text x="261.6" y="102.4">1</text>
<text x="355.6" y="106.7">TP</text>
<text x="42.4" y="118.9">1</text>
<text x="189.9" y="118.8">X805060-001</text>
<text x="202.6" y="116.3">TH</text>
<text x="269.7" y="117.7">OUT</text>
<text x="87.6" y="120.7">U1</text>
<text x="87.6" y="125.8">IC</text>
<text x="87.6" y="123.2">OP747</text>
<text x="269.7" y="121.5">OUT</text>
<text x="269.7" y="127.8">OUT</text>
<text x="350.3" y="137.8">U1</text>
<text x="87.6" y="141">U1</text>
<text x="87.6" y="143.6">OP747</text>
<text x="350.3" y="142.8">IC</text>
<text x="350.3" y="140.3">OP747</text>
<text x="369.8" y="141.8">R34</text>
<text x="87.6" y="146.1">IC</text>
<text x="272.3" y="159.6">OUT</text>
<text x="194.8" y="165.4">2 of 2</text>
<text x="198.8" y="162.5">J131</text>
<text x="272.3" y="165.9">OUT</text>
<text x="48.5" y="169.7">IN</text>
<text x="131.3" y="173.5">1</text>
<text x="192.7" y="168.2">4X17HDR</text>
<text x="303.6" y="173.3">1X4HDR</text>
<text x="48.5" y="179.9">IN</text>
<text x="48.5" y="174.8">IN</text>
<text x="131.3" y="176.1">1</text>
<text x="131.3" y="178.6">1</text>
<text x="264.1" y="178.6">1</text>
<text x="48.5" y="185">IN</text>
<text x="131.3" y="181.2">1</text>
<text x="131.3" y="183.7">1</text>
<text x="264.1" y="181.2">1</text>
<text x="131.3" y="186.2">1</text>
<text x="264.1" y="191.3">1</text>
<text x="264.1" y="188.8">1</text>
<text x="71.3" y="198.2">R69</text>
<text x="325.3" y="203.3">R24</text>
<text x="264.1" y="204">1</text>
<text x="264.1" y="209.1">1</text>
<text x="295.3" y="212.9">IN</text>
<text x="192.4" y="226.8">X805060-001</text>
<text x="205.4" y="224">TH</text>
<text x="298.7" y="226.1">R18</text>
<text x="356.8" y="226.9">1</text>
<text x="281.9" y="239.9" transform="rotate(-90 281.9 239.9)">R19</text>
<text x="95.2" y="243.9">U1</text>
<text x="95.2" y="249">IC</text>
<text x="95.2" y="246.4">OP747</text>
<text x="353.1" y="266.8">PROJECT NAME</text>
<text x="387.3" y="266.8">PAGE</text>
<text x="401.3" y="266.8">FAB</text>
<text x="411.5" y="266.8">REV</text>
<text x="268" y="273.1">Thu Jan 20 04:54:34 2011</text>
<text x="286.5" y="270.1">DRAWING</text>
<text x="353.1" y="270.6">Humming Xlate</text>
<text x="386.1" y="270.6">4/13</text>
<text x="402.6" y="270.6">C</text>
<text x="411.5" y="270.6">A</text>
</g>
<g font-size="2.9">
<text x="52.1" y="54.7" transform="rotate(-90 52.1 54.7)">2</text>
<text x="52.1" y="69.3" transform="rotate(-90 52.1 69.3)">1</text>
<text x="52.1" y="81.3" transform="rotate(-90 52.1 81.3)">2</text>
<text x="52.1" y="96" transform="rotate(-90 52.1 96)">1</text>
<text x="366.1" y="138">1</text>
<text x="366.1" y="152.5">2</text>
<text x="65.3" y="198.2">1</text>
<text x="80" y="198.2">2</text>
<text x="319.3" y="203.3">1</text>
<text x="334" y="203.3">2</text>
<text x="292.7" y="226.1">1</text>
<text x="307.3" y="226.1">2</text>
<text x="281.9" y="231.2" transform="rotate(-90 281.9 231.2)">2</text>
<text x="281.9" y="245.9" transform="rotate(-90 281.9 245.9)">1</text>
</g>
<g font-size="2.5">
<text x="334.4" y="27.5">1</text>
<text x="369.7" y="36.1">1</text>
<text x="370.7" y="41.5">2</text>
<text x="377.2" y="39.4">FB</text>
<text x="377.2" y="41.5">805</text>
<text x="378.5" y="36.1">2</text>
<text x="383.5" y="36.4">-15VDC</text>
<text x="38.9" y="42.7">V_3P3STBY</text>
<text x="349" y="47.8">10%</text>
<text x="349" y="46">1 UF</text>
<text x="364.2" y="46">0.1 UF</text>
<text x="364.2" y="47.8">10%</text>
<text x="56.6" y="50.3">V_12P0</text>
<text x="74.9" y="52.9">FTP</text>
<text x="81" y="52.9">FT7N1</text>
<text x="300.1" y="51.6">1</text>
<text x="349" y="53.1">603</text>
<text x="349" y="51.4">X5R</text>
<text x="349" y="49.6">25 V</text>
<text x="364.2" y="53.1">402</text>
<text x="364.2" y="51.4">X5R</text>
<text x="364.2" y="49.6">25 V</text>
<text x="56.1" y="58.1" transform="rotate(-90 56.1 58.1)">1%</text>
<text x="300.1" y="54.2">2</text>
<text x="300.1" y="56.7">3</text>
<text x="118.9" y="65.6">FT5M3</text>
<text x="128.1" y="65.6">FTP</text>
<text x="184.5" y="64.3">1</text>
<text x="208.8" y="64.3">18</text>
<text x="262" y="64.3">1</text>
<text x="267" y="65.6">FTP</text>
<text x="274.1" y="65.6">FT4V1</text>
<text x="118.9" y="70.7">FT7U1</text>
<text x="118.9" y="68.1">FT5T1</text>
<text x="128.1" y="70.7">FTP</text>
<text x="128.1" y="68.1">FTP</text>
<text x="184.5" y="66.9">2</text>
<text x="184.5" y="69.4">3</text>
<text x="184.5" y="71.9">4</text>
<text x="208.8" y="66.9">19</text>
<text x="208.8" y="69.4">20</text>
<text x="208.8" y="71.9">21</text>
<text x="239.5" y="71.9">SPKR_DRIVE_P</text>
<text x="267" y="70.7">FTP</text>
<text x="274.1" y="70.7">FT3P8</text>
<text x="297.5" y="71.9">1</text>
<text x="368.4" y="69.1">1</text>
<text x="377.2" y="69.1">2</text>
<text x="384.2" y="69.1">15VDC</text>
<text x="56.1" y="72.4" transform="rotate(-90 56.1 72.4)">10 KOHM</text>
<text x="58.2" y="72.4" transform="rotate(-90 58.2 72.4)">RESN_TH</text>
<text x="118.9" y="73.2">FT4T2</text>
<text x="128.1" y="73.2">FTP</text>
<text x="184.5" y="74.5">5</text>
<text x="184.5" y="77">6</text>
<text x="208.8" y="74.5">22</text>
<text x="208.8" y="77">23</text>
<text x="239.5" y="74.5">SPKR_DRIVE_N</text>
<text x="262" y="77">1</text>
<text x="297.5" y="74.5">1</text>
<text x="302.5" y="75.7">FTP</text>
<text x="302.5" y="73.2">FTP</text>
<text x="309.6" y="75.7">FT1U2</text>
<text x="309.6" y="73.2">FT1U1</text>
<text x="349" y="77.8">1 UF</text>
<text x="364.2" y="77.8">0.1 UF</text>
<text x="369.4" y="74.5">2</text>
<text x="375.9" y="72.4">FB</text>
<text x="375.9" y="74.5">805</text>
<text x="118.9" y="83.4">FT3P3</text>
<text x="118.9" y="80.8">FT2U1</text>
<text x="118.9" y="78.3">FT2V2</text>
<text x="128.1" y="83.4">FTP</text>
<text x="128.1" y="80.8">FTP</text>
<text x="128.1" y="78.3">FTP</text>
<text x="184.5" y="79.6">7</text>
<text x="184.5" y="82.1">8</text>
<text x="208.8" y="79.6">24</text>
<text x="208.8" y="82.1">25</text>
<text x="267" y="80.8">FTP</text>
<text x="267" y="78.3">FTP</text>
<text x="274.1" y="78.3">FT3P9</text>
<text x="274.1" y="80.8">FT3P5</text>
<text x="289.6" y="82.1">V5P0STBY_CONN</text>
<text x="349" y="81.3">25 V</text>
<text x="349" y="83.1">X5R</text>
<text x="349" y="79.6">10%</text>
<text x="364.2" y="81.3">25 V</text>
<text x="364.2" y="83.1">X5R</text>
<text x="364.2" y="79.6">10%</text>
<text x="56.1" y="84.8" transform="rotate(-90 56.1 84.8)">1%</text>
<text x="118.9" y="88.4">FT3R3</text>
<text x="118.9" y="85.9">FT6M1</text>
<text x="128.1" y="88.4">FTP</text>
<text x="128.1" y="85.9">FTP</text>
<text x="136.4" y="87.2">1</text>
<text x="182.8" y="87.2">10</text>
<text x="182.8" y="89.7">11</text>
<text x="184.5" y="84.7">9</text>
<text x="208.8" y="84.6">26</text>
<text x="208.8" y="87.2">27</text>
<text x="208.8" y="89.7">28</text>
<text x="267" y="88.4">FTP</text>
<text x="267" y="85.9">FTP</text>
<text x="274.1" y="88.4">FT3T2</text>
<text x="274.1" y="85.9">FT3R17</text>
<text x="349" y="84.9">603</text>
<text x="364.2" y="84.9">402</text>
<text x="118.9" y="93.5">FT2R2</text>
<text x="128.1" y="93.5">FTP</text>
<text x="182.8" y="92.3">12</text>
<text x="182.8" y="94.8">13</text>
<text x="208.8" y="92.3">29</text>
<text x="208.8" y="94.8">30</text>
<text x="267" y="91">FTP</text>
<text x="274.1" y="91">FT3T10</text>
<text x="56.1" y="99.1" transform="rotate(-90 56.1 99.1)">10 KOHM</text>
<text x="58.2" y="99.1" transform="rotate(-90 58.2 99.1)">RESN_TH</text>
<text x="118.9" y="101.1">FT3R4</text>
<text x="118.9" y="98.6">FT2T1</text>
<text x="118.9" y="96.1">FT2T9</text>
<text x="128.1" y="101.1">FTP</text>
<text x="128.1" y="98.6">FTP</text>
<text x="128.1" y="96.1">FTP</text>
<text x="182.8" y="97.3">14</text>
<text x="182.8" y="99.9">15</text>
<text x="208.8" y="97.3">31</text>
<text x="208.8" y="99.9">32</text>
<text x="267" y="101.1">FTP</text>
<text x="267" y="96.1">FTP</text>
<text x="274.1" y="101.1">FT7P8</text>
<text x="274.1" y="96.1">FT3N3</text>
<text x="347.1" y="101.1">1</text>
<text x="118.9" y="106.2">FT7N2</text>
<text x="128.1" y="106.2">FTP</text>
<text x="136.4" y="105">1</text>
<text x="182.8" y="102.4">16</text>
<text x="182.8" y="105">17</text>
<text x="208.8" y="102.4">33</text>
<text x="208.8" y="105">34</text>
<text x="267" y="106.2">FTP</text>
<text x="267" y="103.7">FTP</text>
<text x="274.1" y="106.2">FT7P4</text>
<text x="274.1" y="103.7">FT7P3</text>
<text x="72.7" y="113.8">2</text>
<text x="82" y="111.3" transform="rotate(-90 82 111.3)">4</text>
<text x="47.8" y="118.9">CPU_PWRGD</text>
<text x="72.7" y="118.9">3</text>
<text x="78.5" y="115.1">-</text>
<text x="80.9" y="116.4">V+</text>
<text x="80.9" y="119">V-</text>
<text x="90.7" y="116.4">1</text>
<text x="23.2" y="120.2">FT3T11</text>
<text x="34.1" y="120.2">FTP</text>
<text x="78.2" y="120.2">+</text>
<text x="82" y="125.8" transform="rotate(-90 82 125.8)">11</text>
<text x="343.7" y="125.3" transform="rotate(-90 343.7 125.3)">4</text>
<text x="82" y="131.6" transform="rotate(-90 82 131.6)">4</text>
<text x="332.7" y="130.4">14</text>
<text x="343.3" y="130.5">V+</text>
<text x="347.1" y="129.3">-</text>
<text x="352.3" y="127.8">13</text>
<text x="72.7" y="134.2">6</text>
<text x="78.5" y="135.4">-</text>
<text x="80.9" y="136.7">V+</text>
<text x="90.7" y="136.7">7</text>
<text x="343.3" y="133">V-</text>
<text x="347.1" y="134.2">+</text>
<text x="352.3" y="132.9">12</text>
<text x="24.9" y="140.5">FT2P4</text>
<text x="34.1" y="140.5">FTP</text>
<text x="42.4" y="139.2">1</text>
<text x="47.8" y="139.2">SB_MAIN_PWRGD</text>
<text x="72.7" y="139.2">5</text>
<text x="78.2" y="140.5">+</text>
<text x="80.9" y="139.3">V-</text>
<text x="343.7" y="139.8" transform="rotate(-90 343.7 139.8)">11</text>
<text x="369.8" y="143.8">1 KOHM</text>
<text x="82" y="146.2" transform="rotate(-90 82 146.2)">11</text>
<text x="369.8" y="148.6">CH</text>
<text x="369.8" y="145.8">1%</text>
<text x="369.8" y="150.7">402</text>
<text x="185.4" y="173.5">35</text>
<text x="211.3" y="173.5">52</text>
<text x="113.8" y="174.8">FT7P5</text>
<text x="113.8" y="177.3">FT7P6</text>
<text x="113.8" y="179.9">FT7P7</text>
<text x="123" y="174.8">FTP</text>
<text x="123" y="177.3">FTP</text>
<text x="123" y="179.9">FTP</text>
<text x="185.4" y="176.1">36</text>
<text x="185.4" y="178.6">37</text>
<text x="211.3" y="176.1">53</text>
<text x="211.3" y="178.6">54</text>
<text x="264.5" y="176.1">1</text>
<text x="269.5" y="177.3">FTP</text>
<text x="269.5" y="179.9">FTP</text>
<text x="276.6" y="177.3">FT3P1</text>
<text x="276.6" y="179.9">FT5R17</text>
<text x="302.6" y="176.1">1</text>
<text x="302.6" y="178.6">2</text>
<text x="113.8" y="182.4">FT3P2</text>
<text x="113.8" y="185">FT6R2</text>
<text x="123" y="182.4">FTP</text>
<text x="123" y="185">FTP</text>
<text x="185.4" y="181.2">38</text>
<text x="185.4" y="183.7">39</text>
<text x="211.3" y="181.2">55</text>
<text x="211.3" y="183.7">56</text>
<text x="269.5" y="182.4">FTP</text>
<text x="276.6" y="182.4">FT2P1</text>
<text x="302.6" y="181.2">3</text>
<text x="302.6" y="183.7">4</text>
<text x="113.8" y="187.5">FT2R1</text>
<text x="123" y="187.5">FTP</text>
<text x="185.4" y="186.2">40</text>
<text x="185.4" y="188.8">41</text>
<text x="185.4" y="191.3">42</text>
<text x="211.3" y="186.2">57</text>
<text x="211.3" y="188.8">58</text>
<text x="211.3" y="191.3">59</text>
<text x="269.5" y="190">FTP</text>
<text x="276.6" y="190">FT2M1</text>
<text x="185.4" y="193.9">43</text>
<text x="185.4" y="196.4">44</text>
<text x="211.3" y="193.9">60</text>
<text x="211.3" y="196.4">61</text>
<text x="264.5" y="196.4">1</text>
<text x="269.5" y="197.7">FTP</text>
<text x="269.5" y="192.6">FTP</text>
<text x="276.6" y="197.7">FT1N9</text>
<text x="276.6" y="192.6">FT3R8</text>
<text x="24.5" y="200.2">FT1000</text>
<text x="35.4" y="200.2">FTP</text>
<text x="43.7" y="198.9">1</text>
<text x="63.9" y="202.2">0 OHM</text>
<text x="76.6" y="202.2">5%</text>
<text x="112.1" y="202.7">FT3R18</text>
<text x="123" y="202.7">FTP</text>
<text x="131.3" y="201.5">1</text>
<text x="185.4" y="198.9">45</text>
<text x="185.4" y="201.5">46</text>
<text x="211.3" y="198.9">62</text>
<text x="211.3" y="201.5">63</text>
<text x="21.6" y="204.5">PLACE AT (3746, 58)</text>
<text x="65.6" y="204.3">402</text>
<text x="76.6" y="204.3">CH</text>
<text x="185.4" y="204">47</text>
<text x="185.4" y="206.6">48</text>
<text x="185.4" y="209.1">49</text>
<text x="211.3" y="204">64</text>
<text x="211.3" y="206.6">65</text>
<text x="211.3" y="209.1">66</text>
<text x="269.5" y="205.3">FTP</text>
<text x="276.6" y="205.3">FT4P9</text>
<text x="296.7" y="205.3">FT2N3</text>
<text x="305.9" y="205.3">FTP</text>
<text x="314.2" y="204">1</text>
<text x="317.9" y="207.3">0 OHM</text>
<text x="319.6" y="209.3">402</text>
<text x="328.1" y="209.3">EMPTY</text>
<text x="330.6" y="207.3">5%</text>
<text x="113.8" y="212.9">FT1R4</text>
<text x="113.8" y="215.4">FT1R2</text>
<text x="123" y="212.9">FTP</text>
<text x="123" y="215.4">FTP</text>
<text x="131.3" y="211.6">1</text>
<text x="131.3" y="214.2">1</text>
<text x="185.4" y="211.6">50</text>
<text x="185.4" y="214.2">51</text>
<text x="211.3" y="211.7">67</text>
<text x="211.3" y="214.2">68</text>
<text x="269.5" y="210.4">FTP</text>
<text x="276.6" y="210.4">FT4T3</text>
<text x="318.3" y="226.9">V12P0_EXPPORT_RJ45</text>
<text x="289.6" y="230.2">10 KOHM</text>
<text x="289.6" y="232.2">RESN_TH</text>
<text x="303.9" y="230.2">1%</text>
<text x="362.2" y="228.1">FTP</text>
<text x="369.3" y="228.1">FT2M2</text>
<text x="80.4" y="237">9</text>
<text x="86.1" y="238.3">-</text>
<text x="88.5" y="239.6">V+</text>
<text x="89.7" y="234.5" transform="rotate(-90 89.7 234.5)">4</text>
<text x="98.3" y="239.6">8</text>
<text x="286" y="234.6" transform="rotate(-90 286 234.6)">1%</text>
<text x="26.2" y="243.4">FT2P6</text>
<text x="35.4" y="243.4">FTP</text>
<text x="43.7" y="242.1">1</text>
<text x="47.8" y="242.1">V12P0_PWRGD</text>
<text x="78.7" y="242.1">10</text>
<text x="85.9" y="243.4">+</text>
<text x="88.5" y="242.2">V-</text>
<text x="89.7" y="249" transform="rotate(-90 89.7 249)">11</text>
<text x="168.9" y="246.4">NEED TO CHECK THE NET NAME VS. FT NAME</text>
<text x="286" y="249" transform="rotate(-90 286 249)">10 KOHM</text>
<text x="288" y="249" transform="rotate(-90 288 249)">RESN_TH</text>
</g>
<g font-size="2.4">
<text x="306.6" y="170.2">J6A5</text>
<text x="307.3" y="189.3">HDR</text>
</g>
<g font-size="2.3">
<text x="18.3" y="7.7">CR-4 : @CORONA_XLATE_FABC_LIB.CORONA_XLATE_FABC(SCH_1):PAGE4</text>
<text x="403.1" y="36.9">12</text>
<text x="24.6" y="43.2">7</text>
<text x="275" y="49.6">6</text>
<text x="403.1" y="69.9">12</text>
<text x="328.2" y="82.6">12</text>
<text x="278.8" y="116.9">6</text>
<text x="278.8" y="120.7">6</text>
<text x="278.8" y="127.1">6</text>
<text x="281.4" y="158.8">3</text>
<text x="281.4" y="165.2">10</text>
<text x="45" y="169">8</text>
<text x="45" y="174">8</text>
<text x="45" y="179.1">8</text>
<text x="45" y="184.2">8</text>
<text x="302.8" y="212.1">3</text>
</g>
<g font-size="2">
<text x="145.5" y="64.3">V_VREG_STBY_VIN</text>
<text x="216.7" y="64.3">GND13</text>
<text x="145.5" y="69.4">V_MEM</text>
<text x="145.5" y="71.9">V_CPUEDRAM</text>
<text x="145.5" y="66.9">V_GPUPCIE</text>
<text x="217.9" y="69.4">VREG_CPU_EN</text>
<text x="145.5" y="77">V_5P0</text>
<text x="145.5" y="74.5">V_12P0_DIVIDER</text>
<text x="217.5" y="77.4">VREG_1P2_EN</text>
<text x="145.5" y="79.6">V_3P3</text>
<text x="145.5" y="82.1">V_1P2</text>
<text x="217.2" y="79.6">SB_RST_N_R</text>
<text x="145.5" y="89.7">CPU_PWRGD_BF</text>
<text x="145.5" y="87.2">V_RST_OK</text>
<text x="145.5" y="84.6">V_5P0STBY</text>
<text x="217.2" y="84.6">GPU_RST_N</text>
<text x="217.2" y="87.2">GPU_RST_DONE</text>
<text x="217.2" y="89.7">CPU_RST_N</text>
<text x="145.5" y="94.8">VREG_VEDRAM_EN</text>
<text x="145.5" y="92.2">VREG_V5P0_EN</text>
<text x="217.9" y="94.8">V_AUD</text>
<text x="145.5" y="99.9">VREG_V3P3_EN</text>
<text x="145.5" y="97.3">VREG_VMEM_EN</text>
<text x="217.2" y="99.9">CPU_VREG_APS6</text>
<text x="145.5" y="104.9">GND12</text>
<text x="145.5" y="102.4">SB_MAIN_PWRGD_BF</text>
<text x="217.2" y="105">CPU_VREG_APS2</text>
<text x="217.2" y="102.4">CPU_VREG_APS1</text>
<text x="146.1" y="173.5">CPU_VREG_APS3</text>
<text x="146.1" y="178.6">CPU_VREG_APS5</text>
<text x="146.1" y="176.1">CPU_VREG_APS4</text>
<text x="223" y="178.6">V_CPUVCS</text>
<text x="223" y="176.1">SMC_PWM0</text>
<text x="146" y="181.1">SMC_CPU_CHKSTOP_DETECT</text>
<text x="146.8" y="183.7">V_CPUCORE</text>
<text x="223" y="183.7">SMC_PWM1_R</text>
<text x="223.5" y="181.1">SMC_RST_N</text>
<text x="146.1" y="186.2">VREG_V5P0_SEL</text>
<text x="146.8" y="188.8">D2_MEAS3+</text>
<text x="146.8" y="191.3">ABS_MEAS1+</text>
<text x="224.1" y="188.9">V5P0_EXPPORT_RJ45</text>
<text x="224.3" y="191.3">V_1P8</text>
<text x="146.8" y="193.9">D2_MEAS4+</text>
<text x="146.8" y="196.4">ABS_MEAS2+</text>
<text x="224.3" y="196.4">V_5P0DUAL</text>
<text x="51.6" y="198.9">IR_DATA</text>
<text x="146.8" y="201.5">V_EXTTEMP</text>
<text x="146.8" y="206.6">V12P0_PWRGD_BF</text>
<text x="224.3" y="209.1">V_CPUPLL</text>
<text x="224.3" y="204">V_EFUSE</text>
<text x="146.8" y="211.6">MMC_RST_N</text>
<text x="146.8" y="214.2">GND14</text>
<text x="224.3" y="211.6">FIXTURE_TEMP_MEAS</text>
</g>
</svg>
